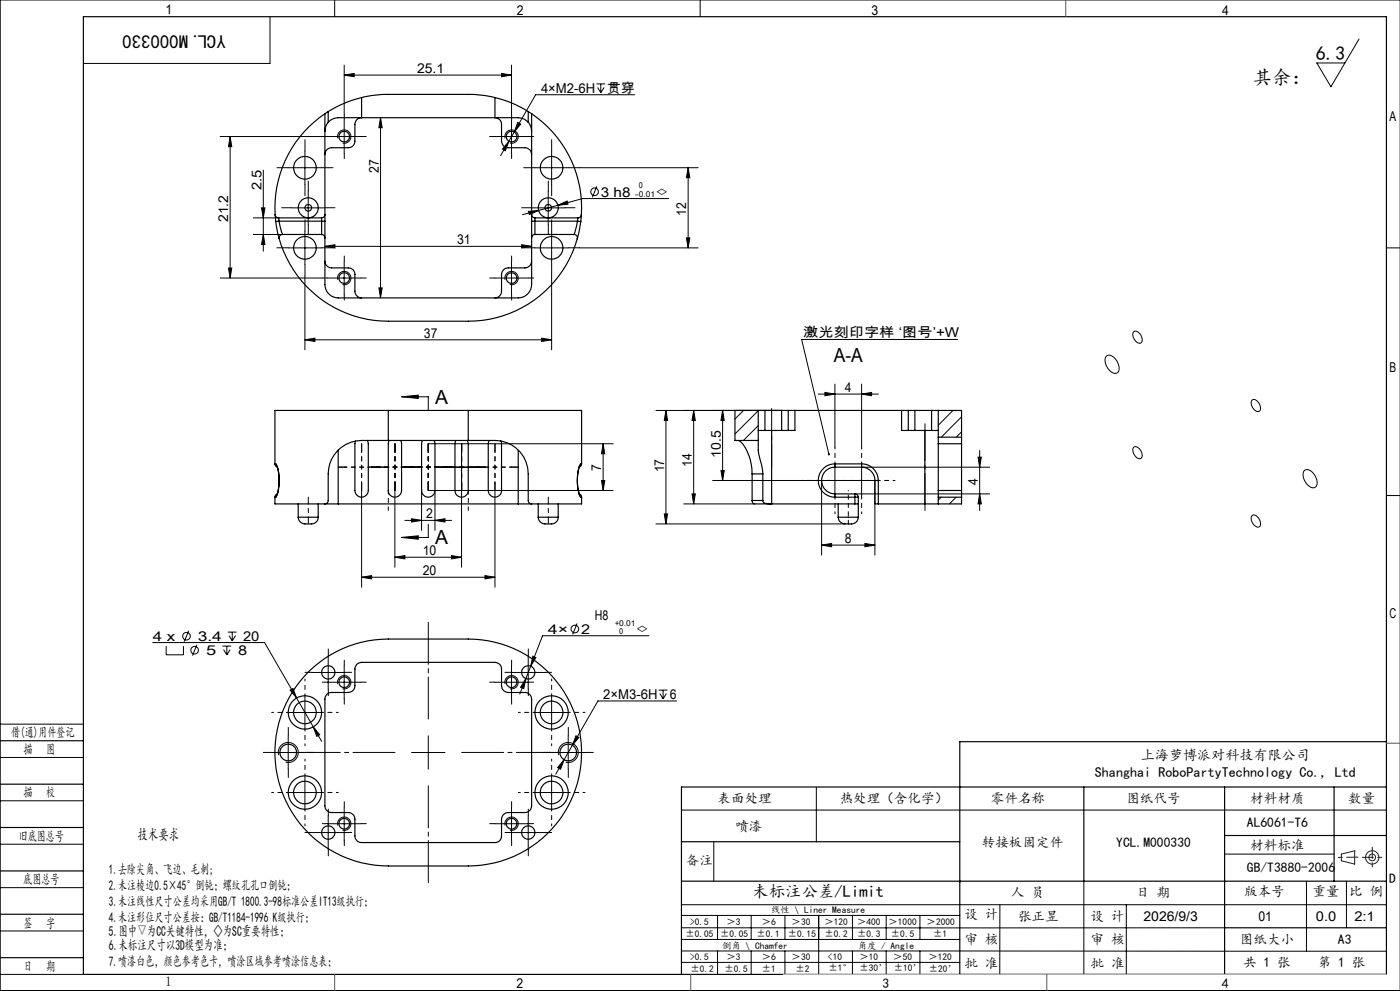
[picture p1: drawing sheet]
<svg xmlns="http://www.w3.org/2000/svg" width="420mm" height="297mm" viewBox="0 0 420 297" stroke-linecap="round" stroke-linejoin="round" font-family="sans-serif">
<g fill="none" stroke="#000" stroke-width=".3">
<path d="M100.4 0v5M210 0v5M420 0h-419.9v297h419.9M81 5v14h-56M103.3 19.5v14.8M153.5 19.5v14.8M407.7 11.7l-8.4 14.3-4.3-7.1h8.5M103.3 22.5l3-.5v1zM103.3 22.5h50.2M103.3 35.9v10M114.2 35.3v54M114.2 35.3l.5 3h-1z"/>
<path d="M150.5 22l3 .5-3 .5zM153.5 35.9v10M154.3 39.5l-1.6 2.8M155.3 36.7l.9 .5-1.9 2.3zM178.9 25.1h2.6M179.3 26.2l.9 1.6M180.2 25.1v2.7M181.2 26.2l-1 1.6M190.4 28.4h-29.7l-6.4 11.1M66 40.9h30.7M69 40.9v42.4M69 40.9l.5 3.1h-1z"/>
<path d="M79 51v24.3M86.5 50.3h10M91.5 45.3v10M92.5 57.3v10M98.2 40.9h10.1M101.3 41.4a2 2 0 0 1 1.8-2.5 2 2 0 0 1 2.1 2.2 2 2 0 0 1-2.4 1.8M148.4 40.9h10.1M151.5 41.4a2 2 0 0 1 1.8-2.5 2 2 0 0 1 2.1 2.2 2 2 0 0 1-2.4 1.8M152.7 42.3l-1.1 2.9-.9-.5zM152.7 42.3l-2.5 4.4M160.5 50.3h10M164.5 57.3v10"/>
<path d="M165.5 45.3v10M173.9 50.3h35.5M179 55.8l-1.3 3.3M200.6 59.5h-25.8l-7.4 2M206.4 50.3v24M206.4 50.3l.5 3h-1zM76 70.3h8.7M76 65.3h7.5M78.5 62.3h1l-.5 3zM79 70.3l.5 3h-1zM86.5 74.3h10M87.5 62.3h10"/>
<path d="M91.5 69.3v10M97.5 73.8l3-.5v1zM97.5 73.8h62M103.3 78.3v10M153.5 78.3v10M156.5 73.3l3 .5-3 .5zM158.5 63.4l3.1-.3-2.8 1.2zM159.5 62.3h10M160.5 74.3h10M161.6 63.1l-4.9 1.2M165.5 69.3v10M167.4 61.5l2.7-1.2 .3 .9z"/>
<path d="M167.4 61.5l-5.8 1.6M173.9 74.3h35.5M205.9 71.3h1l-.5 3zM415.9 74.3h4.1M66 83.3h30.7M68.5 80.3h1l-.5 3zM91.5 82.7v22.1M98.2 83.3h10.1M101.3 83.9a2 2 0 0 1 1.8-2.6 2 2 0 0 1 2.1 2.2 2 2 0 0 1-2.4 1.8M113.7 86.3h1l-.5 3zM148.4 83.3h10.1M151.5 83.9a2 2 0 0 1 1.8-2.6 2 2 0 0 1 2.1 2.2 2 2 0 0 1-2.4 1.8"/>
<path d="M165.5 82.7v22.1M340 99.5a1.71 1.71 0 0 1 2.4 1.4 1.1 1.1 0 0 1 .3 1.3 1.1 1.1 0 0 1-1.2 .6 2.76 2.76 0 0 1-1.5-3.3zM91.5 101.8l3-.5v1zM91.5 101.8h74M120.5 118.9l5-.5v1zM120.5 118.9h8v4M162.5 101.3l3 .5-3 .5zM245.5 118.1h18M247.5 117.6l3 .5-3 .5zM250.5 115.1v18.9M258.5 118.1l3-.5v1zM258.5 115.1v18.9"/>
<path d="M287.3 101.7h-46.8l8.2 34.4M331.8 106.9a1.92 1.92 0 0 1 3 .9 2.85 2.85 0 0 1 .3 4 3.3 3.3 0 0 1-3.5-3.2l-.1-.9zM375.6 120a1.72 1.72 0 0 1 2.4 1.4 1.25 1.25 0 0 1-.7 2 2.68 2.68 0 0 1-1.7-3.4zM128.5 133h55.4M138.5 135v10M180.9 133v14M180.9 133l.5 3h-1zM196.8 123h37.7M199.8 123l.5 3h-1zM199.8 123v34M208.1 123l.5 3h-1zM208.1 123v28"/>
<path d="M216.8 123l.5 3h-1zM216.8 123v21M223.1 123l-2.6 2.6M227.5 123.1l-7 7M227.5 127.6l-4.5 4.4M250.5 139v10M258.5 139v10M285.9 123l-4.4 4.5M288.5 124.9l-6.1 6.1M288.5 129.4l-1.6 1.6M293.4 137h1l-.5 3zM293.9 135v18"/>
<path d="M340 134.1a1.77 1.77 0 0 1 2.5 1.6 1.06 1.06 0 0 1 .2 1.2 1.06 1.06 0 0 1-1.2 .5 2.76 2.76 0 0 1-1.5-3.3zM108.5 147v29M118.5 147v23M121.5 156h14M123.5 155.5l3 .5-3 .5zM126.5 147v12M128.5 147h55.4M128.5 157.1v4h-8M130.5 156l3-.5v1zM130.5 147v12M133.5 140h10M138.5 147v23"/>
<path d="M148.5 147v29M180.4 144h1l-.5 3zM196.8 157h56.7M199.3 154h1l-.5 3zM205.1 151h21.2M207.6 148h1l-.5 3zM213.8 144h49.7M216.3 141h1l-.5 3zM246.5 144v22.4M256.5 148h40.4M258.5 140h38.4M262.5 144v22.4"/>
<path d="M282.4 149l-.9 .9M286.8 149l-2 2M293.9 148l.5 3h-1zM375.6 154.5a2.1 2.1 0 0 1 2.5 2.2 .97 .97 0 0 1-.5 1.3 .97 .97 0 0 1-1.3-.5 2.4 2.4 0 0 1-.7-3zM391.3 141a2.4 2.4 0 0 1 3.2 1.5 2.56 2.56 0 0 1-.2 3.7 3.6 3.6 0 0 1-3.4-3.5l.1-1.2zM415.9 148.5h4.1M108.5 173l3-.5v1zM108.5 173h40M118.5 167l3-.5v1zM118.5 167h20M120.5 161.1l5-.5v1zM135.5 166.5l3 .5-3 .5z"/>
<path d="M145.5 172.5l3 .5-3 .5zM246.5 163.4l3-.5v1zM246.5 163.4h16M259.5 162.9l3 .5-3 .5zM45.8 192.6h33.6l9.6 16.6M49.8 193.6v2.6h5.2v-2.6M56.6 189.1l-1.3 3.2M59.1 193.2l-1.4 3.3M66.7 193.6h2.7M67.1 194.7l1 1.5M68.1 193.6v2.6M68.4 189.4h2.6"/>
<path d="M68.7 190.5l1 1.5M69 194.7l-.9 1.5M69.7 189.4v2.6M70.7 190.5l-1 1.5M98.5 196.5v10M103.3 199.5v10M153.5 199.5v10M158.5 196.5v10M159.8 196.7l1 .4-1.6 2.6zM173.1 186.9l-1.3 3.2M194.7 190.5h-31.9l-5 12.9M0 217h25"/>
<path d="M86.5 213.5h10M87 206.8l.9-.5 1.1 2.9zM89 209.2l5 8.6M91.5 208.5v10M93.5 201.5h10M94 217.8l1.9 2.4-.9 .5zM94 217.8l2.5 4.4M98.2 204.5h10.1M101.3 205a2 2 0 0 1 1.8-2.5 2 2 0 0 1 2.1 2.1 2 2 0 0 1-2.4 1.8M148.4 204.5h10.1M151.5 205a2 2 0 0 1 1.8-2.5 2 2 0 0 1 2.1 2.1 2 2 0 0 1-2.4 1.8M153.5 201.5h10"/>
<path d="M157.8 203.4l-.7 3-.9-.4zM157.8 203.4l-1.9 4.6M160.5 213.5h10M165.5 208.5v10M197.6 206.8h2.6M197.9 207.9l1 1.5M198.9 206.8v2.6M199.9 207.9l-1 1.5M203 210.1h-23.6l-12.7 21.9M0 227h25M0 240h25M81.5 225.5h10"/>
<path d="M83.6 226.3a2.99 2.99 0 0 1 2.6-3.8 2.99 2.99 0 0 1 3.2 3.3 2.99 2.99 0 0 1-3.7 2.6M86.5 237.5h10M86.5 220.5v10M91.5 232.5v10M123.5 225.5h10M128.5 220.5v10M160.5 237.5h10M165.5 232.5v10M165.5 225.5h10M167.6 226.3a3 3 0 0 1 2.6-3.8 3 3 0 0 1 3.3 3.3 3 3 0 0 1-3.8 2.6M169.2 227.7l-1 2.8-.9-.5zM170.5 220.5v10"/>
<path d="M172.8 220.5l.9 .5-2 2.3zM244.9 236v16.3M0 253h25M93.5 249.5h10M98.2 246.9h10.1M98.5 244.5v10M101.3 247.4a2 2 0 0 1 1.8-2.5 2 2 0 0 1 2.1 2.1 2 2 0 0 1-2.4 1.8M103.3 241.9v10M148.4 246.9h10.1M151.5 247.4a2 2 0 0 1 1.8-2.5 2 2 0 0 1 2.1 2.1 2 2 0 0 1-2.4 1.8M153.5 241.9v10M153.5 249.5h10"/>
<path d="M158.5 244.5v10M204.4 242.8h211.5M214.1 252.4v11.8M367.4 256h32.8M0 266h25M0 279h25M204.4 271.1h211.5M204.4 278.1h163M204.4 274.4h83.5M215.3 274.4v7.1M225.4 274.4v7.1M235.5 274.4v7.1"/>
<path d="M245.6 274.4v17.6M255.7 274.4v7.1M265.9 274.4v7.1M276 274.4v7.1M300 271.1l-.1 21M325.2 264.1v27.9M337.9 271.1v20.9M391.9 264.1v21M403.9 264.1v14M0 292h25M204.4 285l211.5 .1M204.4 288.4h83.5"/>
<path d="M204.5 281.5h83.5M215.3 285v7M225.4 285v7M235.5 285v7M255.7 285v7M265.9 285v7M276 285v7M287.9 292h128"/>
<circle cx="178.4" cy="57.5" r="1.15"/>
<circle cx="55.9" cy="190.7" r="1.14"/>
<circle cx="58.4" cy="194.9" r="1.13"/>
<circle cx="172.5" cy="188.5" r="1.15"/>
</g>
<g fill="none" stroke="#191924" stroke-width=".3">
<path d="M402.4 256l4-1v4l-4-1z"/>
<circle cx="411.7" cy="257" r="1"/>
<circle cx="411.7" cy="257" r="2"/>
</g>
<path d="M254.5 151v-4" fill="none" stroke="#000" stroke-width=".3" stroke-dasharray="30.5 1.3 1.3 1.3" stroke-dashoffset="30.4"/>
<path d="M277.5 127v26" fill="none" stroke="#000" stroke-width=".3" stroke-dasharray="30.5 1.3 1.3 1.3" stroke-dashoffset="19.4"/>
<path d="M231.5 122.4v17.7" fill="none" stroke="#000" stroke-width=".3" stroke-dasharray="30.5 1.3 1.3 1.3" stroke-dashoffset="23.5"/>
<path d="M116.5 153v-6M140.5 153v-6M254.5 157v-6" fill="none" stroke="#000" stroke-width=".3" stroke-dasharray="30.5 1.3 1.3 1.3" stroke-dashoffset="29.4"/>
<g fill="none" stroke="#000" stroke-width=".3" stroke-dasharray="30.5 1.3 1.3 1.3" stroke-dashoffset="29.9">
<path d="M108.5 140v5M108.5 140h5M108.5 140v-5M108.5 140h-5M118.5 140v5M118.5 140h5M118.5 140v-5M118.5 140h-5M128.5 140v5M128.5 140h5M128.5 140v-5M128.5 140h-5"/>
<path d="M138.5 140v5M138.5 140h5M138.5 140v-5M138.5 140h-5M148.5 140v5M148.5 140h5M148.5 140v-5M148.5 140h-5M250.5 139v-5M258.5 139v-5M245.5 144h-5M250.5 149v5"/>
<path d="M253.5 144h-5M255.5 144h5M258.5 149v5M263.5 144h5M86.5 213.5h-5M91.5 208.5v-5M91.5 218.5v5M96.5 213.5h5M160.5 213.5h-5M165.5 208.5v-5M165.5 218.5v5M170.5 213.5h5"/>
<path d="M86.5 237.5h-5M91.5 232.5v-5M96.5 237.5h5M160.5 237.5h-5M165.5 232.5v-5M170.5 237.5h5M91.5 242.5v5M165.5 242.5v5"/>
</g>
<path d="M92.5 157v-8M164.5 157v-8" fill="none" stroke="#000" stroke-width=".3" stroke-dasharray="30.5 1.3 1.3 1.3" stroke-dashoffset="28.4"/>
<g fill="none" stroke="#000" stroke-width=".3" stroke-dasharray="30.5 1.3 1.3 1.3">
<path d="M103.3 35.9v-1.6M153.5 35.9v-1.6M86.5 50.3h-3.4M91.5 45.3v-3.4M91.5 55.3v3.4M92.5 57.3v-3M96.5 50.3h3.4M98.3 40.9h-1.6M103.3 45.9v1.6M108.3 40.9h1.6M148.5 40.9h-1.6M153.5 45.9v1.6"/>
<path d="M158.5 40.9h1.6M160.5 50.3h-3.4M164.5 57.3v-3M165.5 45.3v-3.4M165.5 55.3v3.4M170.5 50.3h3.4M86.5 74.3h-3.4M87.5 62.3h-3M91.5 69.3v-3.4M91.5 79.3v3.4M92.5 67.3v3M96.5 74.3h3.4"/>
<path d="M97.5 62.3h3M103.3 78.3v-1.6M153.5 78.3v-1.6M159.5 62.3h-3M160.5 74.3h-3.4M164.5 67.3v3M165.5 69.3v-3.4M165.5 79.3v3.4M169.5 62.3h3M170.5 74.3h3.4M98.3 83.3h-1.6M103.3 88.3v1.6"/>
<path d="M108.3 83.3h1.6M148.5 83.3h-1.6M153.5 88.3v1.6M158.5 83.3h1.6M103.5 140h-2M108.5 135v-2M113.5 140h-2M113.5 140h2M118.5 135v-2M123.5 140h-2M123.5 140h2M128.5 135v-2"/>
<path d="M133.5 140h-2M133.5 140h2M138.5 135v-2M143.5 140h2M143.5 140h-2M148.5 135v-2M153.5 140h2M108.5 145v2M118.5 145v2M128.5 145v2M138.5 145v2M148.5 145v2"/>
<path d="M98.5 196.5v-2M103.3 199.4v-1.6M153.5 199.4v-1.6M158.5 196.5v-2M93.5 201.5h-2M98.3 204.4h-1.6M98.5 206.5v2M103.3 209.4v1.6M103.5 201.5h2M108.3 204.4h1.6M148.5 204.4h-1.6M153.5 209.4v1.6"/>
<path d="M153.5 201.5h-2M158.5 204.4h1.6M158.5 206.5v2M163.5 201.5h2M81.5 225.5h-2.5M86.5 220.5v-2.5M86.5 230.5v2.5M91.5 225.5h2.5M165.5 225.5h-2.5M170.5 220.5v-2.5M170.5 230.5v2.5M175.5 225.5h2.5"/>
<path d="M93.5 249.5h-2M98.3 246.8h-1.6M98.5 244.5v-2M98.5 254.5v2M103.3 241.8v-1.6M103.3 251.8v1.6M103.5 249.5h2M108.3 246.8h1.6M148.5 246.8h-1.6M153.5 241.8v-1.6M153.5 251.8v1.6M153.5 249.5h-2"/>
<path d="M158.5 246.8h1.6M158.5 244.5v-2M158.5 254.5v2M163.5 249.5h2"/>
</g>
<g fill="none" stroke="#000" stroke-width=".35">
<path d="M25 5h390.9v287h-390.9zM97.5 34.1a34.1 34.1 0 0 0-15 30.2M97.5 34.1v32.2M98.5 33.4l-1 .7M98.5 36.7l-.9 1.4-.1 1.2M98.5 33.4v3.3M108.5 35.3h-5.5a4.8 4.8 0 0 0-4.5 1.4M108.5 29.2a33.2 33.2 0 0 0-10 4.2M108.5 29.2a34.9 34.9 0 0 1 8-.9h24a35.5 35.5 0 0 1 8 .9M108.5 35.3a2.05 2.05 0 0 0-2 2v5a1.93 1.93 0 0 1-2 2h-5a2.05 2.05 0 0 0-2 2M108.5 29.2v6.1M108.5 35.3h40"/>
<path d="M148.5 35.3h5.5a4.7 4.7 0 0 1 4.5 1.4M148.5 29.2a32.4 32.4 0 0 1 10 4.2M148.5 35.3a1.99 1.99 0 0 1 2 2v5a1.99 1.99 0 0 0 2 2h5a2.05 2.05 0 0 1 2 2M148.5 29.2v6.1M158.5 33.4l1 .7M158.5 36.7l.7 1.3 .3 1.3M158.5 33.4v3.3M159.5 34.1a34.1 34.1 0 0 1 14.9 30.2M159.5 34.1v32.2M82.5 64.3a1.03 1.03 0 0 0 1 1h13M82.5 64.3l.2 2.1M82.7 66.4l1 5.1"/>
<path d="M83.6 65.3l.1 1M83.7 66.3l1 4M83.7 66.3l-1 .1M83.7 66.3h12.8M83.7 71.5a34 34 0 0 0 32.8 24.8h24a33.9 33.9 0 0 0 32.7-24.8M84.7 70.3a1.04 1.04 0 0 0-1 1.2M84.7 70.3h11.8M96.5 70.3a1.02 1.02 0 0 1 1 1M96.5 66.3v4M96.5 66.3h1M96.5 65.3v1M97.5 71.3v14a4.1 4.1 0 0 0 4 4h54a4.1 4.1 0 0 0 4-4v-14"/>
<path d="M97.5 64.3a1.02 1.02 0 0 1-1 1M97.5 66.3v5M97.5 78.3a2.05 2.05 0 0 0 2 2h5a1.93 1.93 0 0 1 2 2v5a2.05 2.05 0 0 0 2 2M159.5 64.3a1.02 1.02 0 0 0 1 1M159.5 66.3h1M159.5 66.3v5M159.5 78.3a2.05 2.05 0 0 1-2 2h-5a1.99 1.99 0 0 0-2 2v5a1.99 1.99 0 0 1-2 2M160.5 70.3a1.02 1.02 0 0 0-1 1M160.5 66.3v4M160.5 70.3h11.7M160.5 66.3h12.7M160.5 65.3v1"/>
<path d="M172.2 70.3a.99 .99 0 0 1 1 1.2M173.2 66.3l-1 4M173.2 66.3l1 .1M173.4 65.3l-.2 1M174.2 66.4l-1 5.1M174.4 64.3a1.03 1.03 0 0 1-1 1h-12.9M174.4 64.3l-.2 2.1M82.5 139l.3 .7 .3 .2M82.5 139h.2M82.7 139a12.8 12.8 0 0 1 .2 9.8l-.2 .2M82.7 139l.3 .8M83 139.7a13.1 13.1 0 0 1-.1 8.7l-.2 .6"/>
<path d="M101.5 134.9v16.1M110.2 132l.3 1v14a2.01 2.01 0 0 1-2 2 2.01 2.01 0 0 1-2-2v-14l.1-.8M116.5 132h-5.1a12.3 12.3 0 0 0-10.2 3.1 9.9 9.9 0 0 0-2.7 6.9v8.1a1.03 1.03 0 0 1-1 .9M116.5 123h-34v16M116.5 123v9M116.5 123h24M116.5 132h24M116.7 132l-.2 1v14a1.99 1.99 0 0 0 2 2 1.99 1.99 0 0 0 2-2v-14l-.3-1M126.8 132l-.3 1v14a2.01 2.01 0 0 0 2 2 2.01 2.01 0 0 0 2-2v-14l-.3-1M136.7 132l-.2 1v14a1.99 1.99 0 0 0 2 2 1.99 1.99 0 0 0 2-2v-14l-.3-1M140.5 132h6a10.3 10.3 0 0 1 12 10v8.3l.3 .5 .7 .2M140.5 123h34v16"/>
<path d="M140.5 123v9M146.8 132l-.3 1v14a1.99 1.99 0 0 0 2 2 1.99 1.99 0 0 0 2-2v-14l-.2-.9M155.5 134.9v16.1M173.9 139.7a13.7 13.7 0 0 0 0 8.6M174.2 139a10.8 10.8 0 0 0-.8 7.6l.4 1.8 .4 .6M174.2 139h.3M174.2 139l-.3 .8M174.5 139l-.2 .6-.5 .3M221.4 132a6.6 6.6 0 0 1 3.2 4.4 16.1 16.1 0 0 1 1 5.6M227.5 132v.4a17.5 17.5 0 0 0 1.1 7.5l.2 2.1M227.5 129h2M227.5 123h2"/>
<path d="M227.5 123h-7v9h7M227.5 123v9M229.5 123h5M229.5 123v6M229.5 129h5M231.5 129v22h-.6a1.77 1.77 0 0 1-2-.8l-.1-.2M234.5 129h2M234.5 123h2M234.5 123v6M236.5 123h2M236.5 123v6M238.5 123v6h-2"/>
<path d="M238.5 123h32M250.5 139a5 5 0 0 0-5 5 5 5 0 0 0 5 5M250.5 139v1M250.5 139h8M258.5 139a5 5 0 0 1 5 5M258.5 139v1M270.5 123v6h2M270.5 123h2M272.5 129h2M272.5 123h2M272.5 123v6M274.5 123h5"/>
<path d="M274.5 123v6M274.5 129h5M277.5 129v22M279.5 129h2M279.5 123h2M279.5 123v6M281.5 131v2M281.5 123h7v8M281.5 133h7M281.5 131h7M281.5 123v8M281.5 133v14"/>
<path d="M288.5 131v2M288.5 133v14M82.5 149v2h15M82.5 149h.2M83.1 148.1l-.4 .3-.2 .6M89.5 155a2.42 2.42 0 0 0 3.1 2 2.27 2.27 0 0 0 2.9-2M89.5 155h6M89.5 151v4M95.5 151v4M97.5 151h4M101.5 151h54M155.5 151h4"/>
<path d="M161.5 155a2.42 2.42 0 0 0 3.1 2 2.27 2.27 0 0 0 2.9-2M161.5 155h6M161.5 151v4M167.5 151v4M173.8 148.1l.5 .3 .2 .6M174 148.3l.2 .7M174.2 149h.3M174.5 149v2h-15M225.6 150l.2 .7 .5 .3h30.2M225.6 142v8M225.6 142h3.2M225.6 150h3.2"/>
<path d="M228.8 142v8M250.5 148v1M250.5 140a4 4 0 0 0-4 4 4 4 0 0 0 4 4M250.5 149h6M250.5 140h8M250.5 148h6M251.5 155a2.55 2.55 0 0 0 3.3 2h.3a2.13 2.13 0 0 0 2.4-2M251.5 155h6M251.5 151v4M256.5 151h1M256.5 149h1M256.5 148a1.02 1.02 0 0 1 1 1"/>
<path d="M256.5 148v1M256.5 149v2M257.5 149v6M258.5 140a4 4 0 0 1 4 4M262.5 144h1M262.5 144v7h1M263.5 151h14M263.5 144v7M277.5 151h4M281.5 147v2M281.5 147h7M281.5 149h7"/>
<path d="M281.5 149v2M288.5 147v2M288.5 149v2h-7M92.8 201.1a34.2 34.2 0 0 1 23.7-9.6h24a34 34 0 0 1 34 34 34 34 0 0 1-34 34h-24a34 34 0 0 1-31.5-21.2 34 34 0 0 1 7.8-37.2zM98.1 208.1l.6-.4 .8-.2h5a1.99 1.99 0 0 0 2-2v-5a2.05 2.05 0 0 1 2-2h40a1.99 1.99 0 0 1 2 2v5a2.05 2.05 0 0 0 2 2h5a1.99 1.99 0 0 1 2 2v32a2.05 2.05 0 0 1-2 2h-5a2.05 2.05 0 0 0-2 2v5a1.93 1.93 0 0 1-2 2h-40a1.99 1.99 0 0 1-2-2v-5a1.99 1.99 0 0 0-2-2h-5a2.05 2.05 0 0 1-2-2v-32l.1-.7zM0 222h25M0 235h25M325.2 235.9v28.2M367.4 235.9v56.1M400.2 235.9v28.3M415.9 235.9h-211.5v56.1M415.9 222.3h-128v69.7"/>
<path d="M0 248h25M204.4 252.3h83.5M367.4 250.4h48.5M0 261h25M0 274h25M204.4 264.1h211.5M367.4 278.1h48.5M0 287h25"/>
<circle cx="91.5" cy="50.3" r="3.4"/>
<circle cx="103.3" cy="40.9" r="1.62"/>
<circle cx="153.5" cy="40.9" r="1.61"/>
<circle cx="165.5" cy="50.3" r="3.4"/>
<circle cx="91.5" cy="74.3" r="3.4"/>
<circle cx="92.5" cy="62.3" r="3"/>
<circle cx="92.5" cy="62.3" r="1"/>
<circle cx="164.5" cy="62.3" r="3"/>
<circle cx="164.5" cy="62.3" r="1"/>
<circle cx="165.5" cy="74.3" r="3.4"/>
<circle cx="103.3" cy="83.3" r="1.62"/>
<circle cx="153.5" cy="83.3" r="1.61"/>
<circle cx="91.5" cy="213.5" r="5"/>
<circle cx="91.5" cy="213.5" r="3.4"/>
<circle cx="98.5" cy="201.5" r="2"/>
<circle cx="103.3" cy="204.5" r="1.61"/>
<circle cx="153.5" cy="204.5" r="1.6"/>
<circle cx="158.5" cy="201.5" r="1.99"/>
<circle cx="165.5" cy="213.5" r="3.4"/>
<circle cx="165.5" cy="213.5" r="5"/>
<circle cx="86.5" cy="225.5" r="2.51"/>
<circle cx="91.5" cy="237.5" r="5"/>
<circle cx="91.5" cy="237.5" r="3.4"/>
<circle cx="165.5" cy="237.5" r="3.4"/>
<circle cx="165.5" cy="237.5" r="5"/>
<circle cx="170.5" cy="225.5" r="2.5"/>
<circle cx="98.5" cy="249.5" r="2"/>
<circle cx="103.3" cy="246.9" r="1.61"/>
<circle cx="153.5" cy="246.9" r="1.6"/>
<circle cx="158.5" cy="249.5" r="1.99"/>
</g>
<path d="M407.4 256.9l-5.9 .1M408.7 256.9h6M411.7 253.9v6" fill="none" stroke="#191924" stroke-width=".3" stroke-dasharray="6.3 1.3 1.3 1.3" stroke-dashoffset="3"/>
<path d="M235 292h180.9" fill="none" stroke="#c0c0c0" stroke-width=".3"/>
<path d="M319.7 0v5M415.9 222.7h4.1M100.4 292v5M207.2 292v5M314 292v5" fill="none" stroke="#00f" stroke-width=".3"/>
<path d="M406.4 255h.1" fill="none" stroke="#0ff" stroke-width=".3"/>
<path d="M128.5 215.5v-29M118.5 225.5h-29M128.5 235.5v29M138.5 225.5h29" fill="none" stroke="#000" stroke-width=".3" stroke-dasharray="30.5 1.3 1.3 1.3" stroke-dashoffset="17.9"/>
<g fill="#000">
<path d="M248.5 135.9h.4v.5l-.2 .1v-.4v.4l-.3-.1z"/>
<path d="M152.7 42.3l-2 2.4 .9 .5zM155.3 36.7l-1 2.8 1.9-2.3zM158.5 63.4l.3 .9 2.8-1.2zM167.4 61.5l3-.3-.3-.9zM91.5 101.8l3-.5v1zM162.5 101.3l3 .5-3 .5zM97.5 73.8l3-.5v1zM156.5 73.3l3 .5-3 .5zM103.3 22.5l3-.5v1zM150.5 22l3 .5-3 .5zM118.5 167l3-.5v1zM135.5 166.5l3 .5-3 .5zM108.5 173l3-.5v1zM145.5 172.5l3 .5-3 .5zM169.2 227.7l-1.9 2.3 .9 .5zM172.8 220.5l-1.1 2.8 2-2.3zM157.8 203.4l-1.6 2.6 .9 .4zM159.8 196.7l-.6 3 1.6-2.6zM94 217.8l1 2.9 .9-.5zM87 206.8l2 2.4-1.1-2.9z"/>
<path d="M206.4 50.3l.5 3h-1zM205.9 71.3h1l-.5 3zM114.2 35.3l.5 3h-1zM113.7 86.3h1l-.5 3zM69 40.9l.5 3.1h-1zM68.5 80.3h1l-.5 3zM180.9 133l.5 3h-1zM180.4 144h1l-.5 3z"/>
<path d="M79 70.3l.5 3h-1zM78.5 62.3h1l-.5 3z"/>
<path d="M120.5 118.9l5-.5v1zM120.5 161.1l5-.5v1z"/>
<path d="M247.5 117.6l3 .5-3 .5zM258.5 118.1l3-.5v1z"/>
<path d="M216.8 123l.5 3h-1zM216.3 141h1l-.5 3zM293.4 137h1l-.5 3zM293.9 148l.5 3h-1zM199.8 123l.5 3h-1zM199.3 154h1l-.5 3zM208.1 123l.5 3h-1zM207.6 148h1l-.5 3z"/>
<path d="M123.5 155.5l3 .5-3 .5zM130.5 156l3-.5v1z"/>
<path d="M259.5 162.9l3 .5-3 .5zM246.5 163.4l3-.5v1z"/>
</g>
<g font-size="5.8">
<text x="394.8" y="18">6.3</text>
<text x="375.8" y="25.2">其余：</text>
<text x="250.1" y="108.3">A-A</text>
<text x="130.5" y="121">A</text>
<text x="130.5" y="163.2">A</text>
</g>
<text font-size="5.6" x="67.7" y="10.6" transform="rotate(-180 67.7 10.6)">YCL.M000330</text>
<text font-size="4.9" x="225.7" y="269">未标注公差/Limit</text>
<text font-size="4.7" x="41.3" y="251.8">技术要求</text>
<g font-size="4.2">
<text x="342.2" y="227.9">上海萝博派对科技有限公司</text>
<text x="328.5" y="232.8">Shanghai RoboPartyTechnology Co., Ltd</text>
<text x="32.7" y="280.4">5.图中▽为CC关键特性，◇为SC重要特性；</text>
<text x="32.7" y="284.7">6.未标注尺寸以3D模型为准；</text>
</g>
<g font-size="4.1">
<text x="49.6" y="4.3">1</text>
<text x="155.1" y="4.6">2</text>
<text x="261.4" y="4.6">3</text>
<text x="366.6" y="4.6">4</text>
<text x="125.1" y="21.9">25.1</text>
<text x="162.3" y="27.8">4×M2-6H</text>
<text x="182.3" y="27.8">贯穿</text>
<text x="416.9" y="36.3">A</text>
<text x="113.6" y="51.9" transform="rotate(-90 113.6 51.9)">27</text>
<text x="78.4" y="57.1" transform="rotate(-90 78.4 57.1)">2.5</text>
<text x="180.3" y="58.9">3 h8</text>
<text x="196.6" y="58.9">◇</text>
<text x="205.9" y="64.7" transform="rotate(-90 205.9 64.7)">12</text>
<text x="68.5" y="66.6" transform="rotate(-90 68.5 66.6)">21.2</text>
<text x="137.1" y="73.2">31</text>
<text x="127.2" y="101.2">37</text>
<text x="241" y="101.1">激光刻印字样 ‘图号’+W</text>
<text x="416.9" y="111.3">B</text>
<text x="253.5" y="117.5">4</text>
<text x="216.2" y="137.2" transform="rotate(-90 216.2 137.2)">10.5</text>
<text x="180.4" y="141" transform="rotate(-90 180.4 141)">7</text>
<text x="199.2" y="141.6" transform="rotate(-90 199.2 141.6)">17</text>
<text x="207.5" y="140" transform="rotate(-90 207.5 140)">14</text>
<text x="293.3" y="145.2" transform="rotate(-90 293.3 145.2)">4</text>
<text x="127.9" y="155.4">2</text>
<text x="126.9" y="166.4">10</text>
<text x="253.5" y="162.8">8</text>
<text x="126.9" y="172.4">20</text>
<text x="178.4" y="185.9">H8</text>
<text x="416.9" y="185.3">C</text>
<text x="164.4" y="190">4×</text>
<text x="174.4" y="190">2</text>
<text x="190.7" y="190">◇</text>
<text x="45.8" y="192.1">4 x</text>
<text x="59.3" y="192.1">3.4</text>
<text x="61.8" y="196.3">5</text>
<text x="71.4" y="196.3">8</text>
<text x="72.9" y="192.1">20</text>
<text x="181" y="209.5">2×M3-6H</text>
<text x="201" y="209.5">6</text>
<text x="3.3" y="220.9">借(通)用件登记</text>
<text x="7.1" y="226">描</text>
<text x="13.9" y="226">图</text>
<text x="7" y="238.9">描</text>
<text x="13.8" y="238.9">校</text>
<text x="215.3" y="240.8">表面处理</text>
<text x="251.9" y="240.8">热处理（含化学）</text>
<text x="297.3" y="240.8">零件名称</text>
<text x="337.9" y="240.8">图纸代号</text>
<text x="375.1" y="240.8">材料材质</text>
<text x="404.4" y="240.8">数量</text>
<text x="220.6" y="249">喷漆</text>
<text x="374.1" y="247.7">AL6061-T6</text>
<text x="5.6" y="252">旧底图总号</text>
<text x="294.5" y="253.7">转接板固定件</text>
<text x="334.9" y="253.7">YCL.M000330</text>
<text x="375.1" y="254.9">材料标准</text>
<text x="32.7" y="261.9">1.去除尖角、飞边、毛刺;</text>
<text x="205.7" y="259.3">备注</text>
<text x="374.1" y="261.4">GB/T3880-2006</text>
<text x="7" y="265">底图总号</text>
<text x="32.7" y="266.7">2.未注棱边0.5×45°倒钝；螺纹孔孔口倒钝；</text>
<text x="303.3" y="269">人 员</text>
<text x="340.8" y="269">日 期</text>
<text x="373.2" y="268.7">版本号</text>
<text x="393.7" y="268.7">重量</text>
<text x="404.8" y="268.7">比 例</text>
<text x="416.7" y="264.6">D</text>
<text x="32.7" y="271.5">3.未注线性尺寸公差均采用GB/T 1800.3-98标准公差IT13级执行；</text>
<text x="289.3" y="275.5">设 计</text>
<text x="7" y="278">签</text>
<text x="13.8" y="278">字</text>
<text x="32.7" y="276.2">4.未注形位尺寸公差按：GB/T1184-1996 K级执行；</text>
<text x="305.4" y="276">张正昱</text>
<text x="327.2" y="276">设 计</text>
<text x="343.1" y="276">2026/9/3</text>
<text x="377.5" y="276">01</text>
<text x="394.8" y="276">0.0</text>
<text x="406.3" y="276">2:1</text>
<text x="289.3" y="283">审 核</text>
<text x="327.2" y="282.9">审 核</text>
<text x="372" y="283">图纸大小</text>
<text x="401.4" y="283">A3</text>
<text x="7" y="291">日</text>
<text x="13.8" y="291">期</text>
<text x="32.7" y="289.4">7.喷漆白色，颜色参考色卡，喷涂区域参考喷涂信息表；</text>
<text x="289.3" y="290.1">批 准</text>
<text x="327.2" y="290">批 准</text>
<text x="373" y="289.8">共 1 张</text>
<text x="395.4" y="289.8">第 1 张</text>
<text x="49.6" y="295.6">1</text>
<text x="154.9" y="296">2</text>
<text x="264.7" y="296">3</text>
<text x="366.6" y="296">4</text>
</g>
<g font-size="2.8">
<text x="231.3" y="273.6">线性 \ Liner Measure</text>
<text x="205.6" y="280.8">±0.05</text>
<text x="207" y="277.2">&gt;0.5</text>
<text x="216" y="280.8">±0.05</text>
<text x="217.9" y="277.2">＞3</text>
<text x="227" y="280.8">±0.1</text>
<text x="228.5" y="277.2">＞6</text>
<text x="236.3" y="280.8">±0.15</text>
<text x="237.5" y="277.2">＞30</text>
<text x="247.4" y="277.2">＞120</text>
<text x="247.4" y="280.8">±0.2</text>
<text x="257.1" y="277.2">＞400</text>
<text x="257.1" y="280.8">±0.3</text>
<text x="266.6" y="277.2">＞1000</text>
<text x="267.3" y="280.8">±0.5</text>
<text x="278" y="277.2">＞2000</text>
<text x="279.9" y="280.8">±1</text>
<text x="207" y="287.8">&gt;0.5</text>
<text x="216.6" y="284.3">倒角 \ Chamfer</text>
<text x="217.9" y="287.8">＞3</text>
<text x="228.5" y="287.8">＞6</text>
<text x="237.5" y="287.8">＞30</text>
<text x="248.4" y="287.8">&lt;10</text>
<text x="257.3" y="284.3">角度 / Angle</text>
<text x="257.8" y="287.8">＞10</text>
<text x="268" y="287.8">＞50</text>
<text x="278.5" y="287.8">＞120</text>
<text x="207.1" y="291.3">±0.2</text>
<text x="217.3" y="291.3">±0.5</text>
<text x="228.5" y="291.3">±1</text>
<text x="238.7" y="291.3">±2</text>
<text x="248.6" y="291.1">±1°</text>
<text x="257.8" y="291.1">±30’</text>
<text x="268.1" y="291.1">±10’</text>
<text x="278.6" y="291.2">±20’</text>
</g>
<g font-size="2.4">
<text x="190.5" y="58.9">-0.01</text>
<text x="191.7" y="56.5">0</text>
<text x="184.5" y="187.5">+0.01</text>
<text x="185.8" y="190">0</text>
</g>
</svg>
